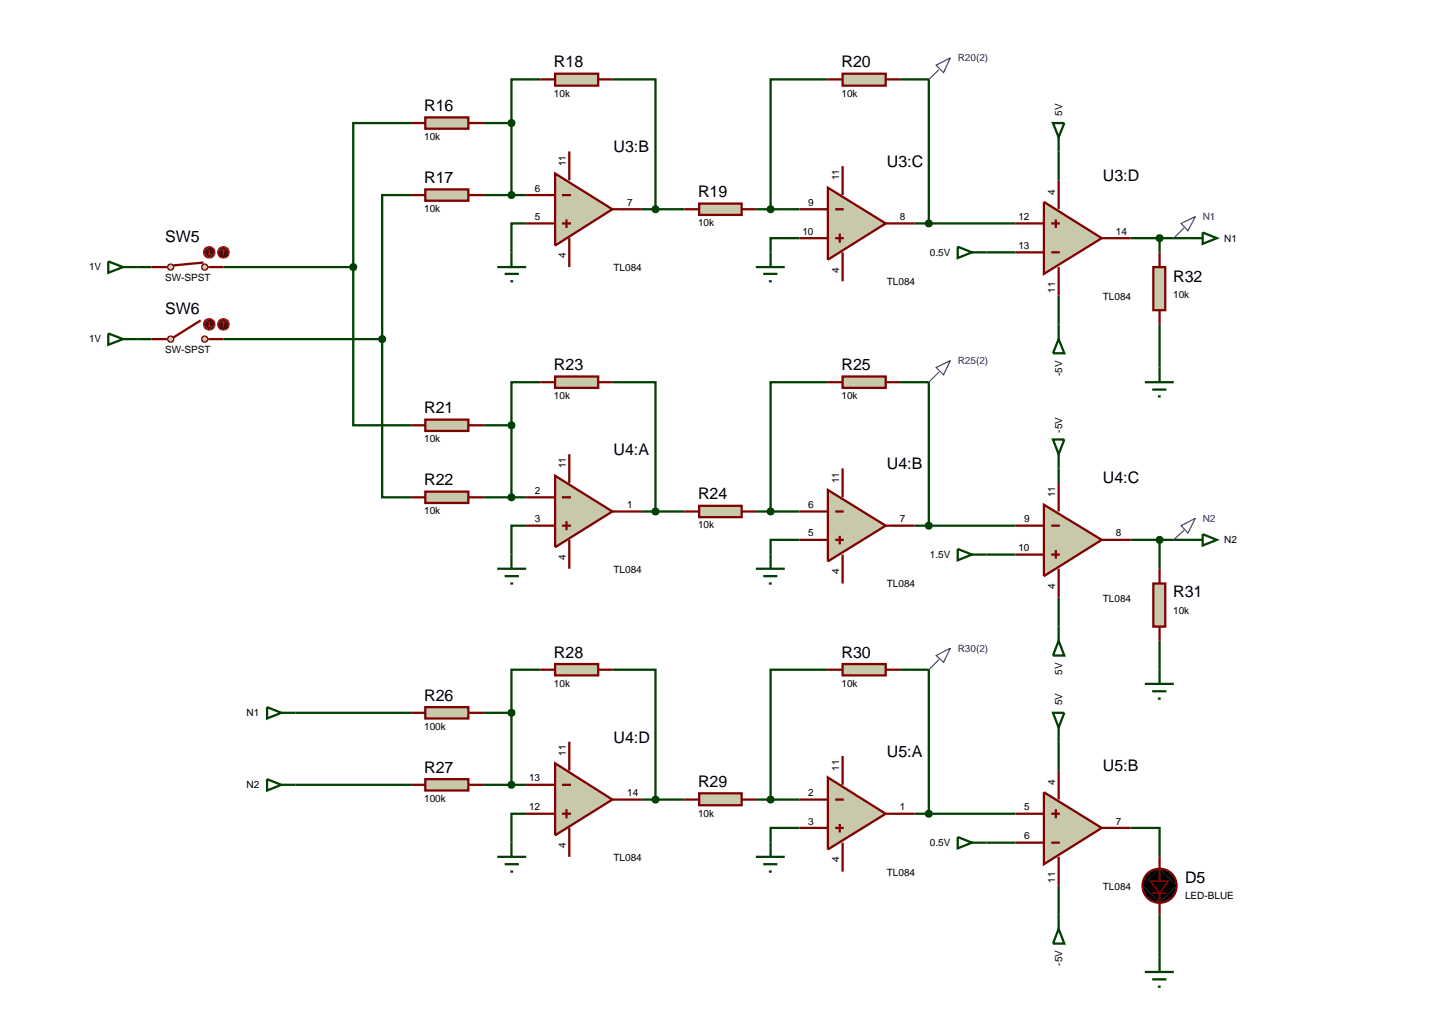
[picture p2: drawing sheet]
<svg xmlns="http://www.w3.org/2000/svg" width="257mm" height="180mm" viewBox="0 0 257 180" stroke-linecap="round" stroke-linejoin="round" font-family="sans-serif">
<g fill="none" stroke="#004000" stroke-width=".4">
<path d="M95.3 14h-5.1v7.7M108 14h7.6v22.9M146 14h-10.1v22.9M158.7 14h5.1v25.4M72.5 21.7h-10.2v25.4M72.5 34.4h-5.1v25.4M85.2 21.7h5M85.2 34.4h7.6M90.2 21.7v12.7M92.8 39.4h-2.6v5.1M113.1 36.9h7.6M133.3 36.9h7.7"/>
<path d="M161.3 39.4h17.8M186.7 26.7v5.1M19.1 46.1l2.6 1-2.6 1zM19.1 58.8l2.6 1-2.6 1zM21.7 47.1h5M21.7 59.8h5M39.4 47.1h22.9M39.4 59.8h28M62.3 47.1v27.9h10.2M67.4 59.8v27.9h5.1M141 42h-5.1v2.5M174 44.5h5.1"/>
<path d="M186.7 52.1v5.1M199.4 42h10.1M204.5 42v2.5M204.5 57.2v7.6M85.2 75h5M90.2 75v12.7M95.3 67.4h-5.1v7.6M108 67.4h7.6v22.8M146 67.4h-10.1v22.8M158.7 67.4h5.1v25.3M85.2 87.7h7.6M92.8 92.7h-2.6v5.1"/>
<path d="M113.1 90.2h7.6M133.3 90.2h7.7M141 95.2h-5.1v2.6M161.3 92.7h17.8M174 97.8h5.1M186.7 82.6v2.6M199.4 95.2h10.1M204.5 95.2v5.1M95.3 118.1h-5.1v7.6M108 118.1h7.6v22.9M146 118.1h-10.1v22.9M158.7 118.1h5.1v25.4"/>
<path d="M186.7 105.4v5.1M204.5 113v5.1M52.1 125.7h20.4M52.1 138.4h20.4M85.2 125.7h5M85.2 138.4h7.6M90.2 125.7v12.7M186.7 130.8v5.1M92.8 143.5h-2.6v5.1M113.1 141h7.6M133.3 141h7.7M141 146h-5.1v2.6"/>
<path d="M161.3 143.5h17.8M174 148.6h5.1M186.7 156.2v5.1M199.4 146h5.1v5.1M204.5 161.3v7.6"/>
</g>
<g fill="#c8c8aa" stroke="#800000" stroke-width=".3">
<path d="M35.7 46.8l.4-.2-.5 .5zM36.1 46.6l.4 .2 .1 .3zM36.1 47.6l.5-.5-.1 .3zM35.6 47.1l.5 .5-.3-.1z"/>
<path d="M29.8 46.7l.3-.1-.5 .5zM30.1 46.6l.4 .2 .1 .3zM30.1 47.6l.5-.5-.1 .3zM29.6 47.1l.5 .5-.3-.1z"/>
</g>
<g fill="#c8c8aa">
<path d="M36.1 46.6l.5 .5-.5 .5-.5-.5z"/>
<path d="M30.1 46.6l.5 .5-.5 .5-.5-.5z"/>
</g>
<path d="M26.7 47.1h2.8M35.9 46.3l-5.3 .5M36.7 47.1h2.7" fill="none" stroke="#800000" stroke-width=".4"/>
<path d="M36.2 43.8l.7-.3-1 1zM36.9 43.5a.94 .94 0 0 1 1 1zM36.9 45.5l1-1a.94 .94 0 0 1-1 1zM35.9 44.5l1 1a.94 .94 0 0 1-1-1z" fill="#400000" stroke="#f00" stroke-width=".2"/>
<path d="M36.9 43.5l1 1-1 1-1-1z" fill="#400000"/>
<path d="M36.7 44.8l.2 .2M36.9 44v1M37.2 44.8l-.3 .2" fill="none" stroke="#f00" stroke-width=".2"/>
<path d="M38.7 43.8l.7-.3-1 1zM39.4 43.5a.94 .94 0 0 1 1 1zM39.4 45.5l1-1a.94 .94 0 0 1-1 1zM38.4 44.5l1 1a.94 .94 0 0 1-1-1z" fill="#400000" stroke="#f00" stroke-width=".2"/>
<path d="M38.4 44.5l1-1 1 1-1 1z" fill="#400000"/>
<path d="M39.4 44l-.2 .3M39.4 44l.3 .3M39.4 44v1" fill="none" stroke="#f00" stroke-width=".2"/>
<g fill="#c8c8aa" stroke="#800000" stroke-width=".3">
<path d="M35.7 59.5l.4-.2-.5 .5zM36.1 59.3l.4 .2 .1 .3zM36.1 60.3l.5-.5-.1 .3zM35.6 59.8l.5 .5-.3-.1z"/>
<path d="M29.8 59.4l.3-.1-.5 .5zM30.1 59.3l.4 .2 .1 .3zM30.1 60.3l.5-.5-.1 .3zM29.6 59.8l.5 .5-.3-.1z"/>
</g>
<g fill="#c8c8aa">
<path d="M35.6 59.8l.5-.5 .5 .5-.5 .5z"/>
<path d="M30.1 59.3l.5 .5-.5 .5-.5-.5z"/>
</g>
<path d="M26.7 59.8h2.8M35.4 56.5l-4.8 3M36.7 59.8h2.7" fill="none" stroke="#800000" stroke-width=".4"/>
<path d="M36.2 56.5l.7-.3-1 1zM36.9 56.2a.94 .94 0 0 1 1 1zM36.9 58.2l1-1a.94 .94 0 0 1-1 1zM35.9 57.2l1 1a.94 .94 0 0 1-1-1z" fill="#400000" stroke="#f00" stroke-width=".2"/>
<path d="M36.9 56.2l1 1-1 1-1-1z" fill="#400000"/>
<path d="M36.7 57.5l.2 .2M36.9 56.7v1M37.2 57.5l-.3 .2" fill="none" stroke="#f00" stroke-width=".2"/>
<path d="M38.7 56.5l.7-.3-1 1zM39.4 56.2a.94 .94 0 0 1 1 1zM39.4 58.2l1-1a.94 .94 0 0 1-1 1zM38.4 57.2l1 1a.94 .94 0 0 1-1-1z" fill="#400000" stroke="#f00" stroke-width=".2"/>
<path d="M38.4 57.2l1-1 1 1-1 1z" fill="#400000"/>
<path d="M39.4 56.7l-.2 .3M39.4 56.7l.3 .3M39.4 56.7v1" fill="none" stroke="#f00" stroke-width=".2"/>
<path d="M97.9 30.6l10.1 6.3-10.1 6.4z" fill="#c8c8aa" stroke="#800000" stroke-width=".4"/>
<path d="M92.8 34.4h5.1M92.8 39.4h5.1M99.1 34.4h1.6M99.1 39.4h1.6M99.9 38.7v1.5M100.4 26.7v5.1M108 36.9h5.1M100.4 42v5.1" fill="none" stroke="#800000" stroke-width=".4"/>
<path d="M75 20.7h7.6v2h-7.6z" fill="#c8c8aa" stroke="#800000" stroke-width=".4"/>
<path d="M72.5 21.7h2.5M82.6 21.7h2.6" fill="none" stroke="#800000" stroke-width=".4"/>
<path d="M75 33.4h7.6v2h-7.6z" fill="#c8c8aa" stroke="#800000" stroke-width=".4"/>
<path d="M72.5 34.4h2.5M82.6 34.4h2.6" fill="none" stroke="#800000" stroke-width=".4"/>
<path d="M97.9 13h7.6v2.1h-7.6z" fill="#c8c8aa" stroke="#800000" stroke-width=".4"/>
<path d="M95.3 14h2.6M105.5 14h2.5" fill="none" stroke="#800000" stroke-width=".4"/>
<path d="M89.9 21.3l.3-.1-.5 .5zM90.2 21.2l.4 .2 .1 .3zM90.2 22.2l.5-.5-.1 .3zM89.7 21.7l.5 .5-.4-.2z" fill="#004000" stroke="#004000" stroke-width=".4"/>
<path d="M90.2 21.2l.5 .5-.5 .5-.5-.5z" fill="#004000"/>
<path d="M89.9 34l.3-.1-.5 .5zM90.2 33.9l.4 .2 .1 .3zM90.7 34.4l-.1 .3-.4 .2zM89.7 34.4l.5 .5-.4-.2z" fill="#004000" stroke="#004000" stroke-width=".4"/>
<path d="M90.2 33.9l.5 .5-.5 .5-.5-.5z" fill="#004000"/>
<path d="M87.7 47.1h5.1M89 48.3h2.5M90 49.6h.5M90.2 44.5v2.6" fill="none" stroke="#004000" stroke-width=".4"/>
<path d="M123.3 35.9h7.5v2h-7.5z" fill="#c8c8aa" stroke="#800000" stroke-width=".4"/>
<path d="M120.7 36.9h2.6M130.8 36.9h2.5" fill="none" stroke="#800000" stroke-width=".4"/>
<path d="M148.6 13h7.6v2.1h-7.6z" fill="#c8c8aa" stroke="#800000" stroke-width=".4"/>
<path d="M146 14h2.6M156.2 14h2.5" fill="none" stroke="#800000" stroke-width=".4"/>
<path d="M115.3 36.5l.3-.1-.5 .5zM115.6 36.4l.4 .2 .1 .3zM116.1 36.9l-.1 .3-.4 .2zM115.1 36.9l.5 .5-.4-.2z" fill="#004000" stroke="#004000" stroke-width=".4"/>
<path d="M115.1 36.9l.5-.5 .5 .5-.5 .5z" fill="#004000"/>
<path d="M146 33.1l10.2 6.3-10.2 6.4z" fill="#c8c8aa" stroke="#800000" stroke-width=".4"/>
<path d="M141 36.9h5M147.3 36.9h1.5M148.6 29.3v5.1M156.2 39.4h5.1M141 42h5M147.3 42h1.5M148.1 41.2v1.6M148.6 44.5v5.1" fill="none" stroke="#800000" stroke-width=".4"/>
<path d="M135.5 36.6l.4-.2-.5 .5zM135.9 36.4l.3 .1 .2 .4zM136.4 36.9l-.1 .3-.4 .2zM135.4 36.9l.5 .5-.4-.2z" fill="#004000" stroke="#004000" stroke-width=".4"/>
<path d="M135.4 36.9l.5-.5 .5 .5-.5 .5z" fill="#004000"/>
<path d="M133.3 47.1h5.1M134.6 48.3h2.5M135.6 49.6h.5M135.9 44.5v2.6" fill="none" stroke="#004000" stroke-width=".4"/>
<path d="M165.1 11.5l2.5-1.3-1.2 2.6zM165.6 12.3l-1.8 1.7" fill="none" stroke="#0000c0" stroke-width=".2"/>
<path d="M184.1 35.6l10.2 6.4-10.2 6.3z" fill="#c8c8aa" stroke="#800000" stroke-width=".4"/>
<path d="M179.1 39.4h5M185.4 39.4h1.5M186.2 38.7v1.5M186.7 31.8v5.1M179.1 44.5h5M185.4 44.5h1.5M186.7 47.1v5M194.3 42h5.1" fill="none" stroke="#800000" stroke-width=".4"/>
<path d="M163.5 39l.3-.1-.5 .5zM163.8 38.9l.3 .1 .2 .4zM164.3 39.4l-.2 .4-.3 .1zM163.3 39.4l.5 .5-.4-.2z" fill="#004000" stroke="#004000" stroke-width=".4"/>
<path d="M163.3 39.4l.5-.5 .5 .5-.5 .5z" fill="#004000"/>
<path d="M185.7 21.7h2l-1 2.5zM186.7 24.2v2.5M168.9 43.5l2.5 1-2.5 1zM171.4 44.5h2.6M186.7 59.8l1 2.5h-2zM186.7 57.2v2.6M201.9 67.4h5.1M203.2 68.7h2.5M204.2 69.9h.5M204.5 64.8v2.6" fill="none" stroke="#004000" stroke-width=".4"/>
<path d="M97.9 83.9l10.1 6.3-10.1 6.3z" fill="#c8c8aa" stroke="#800000" stroke-width=".4"/>
<path d="M92.8 87.7h5.1M92.8 92.7h5.1M99.1 87.7h1.6M99.1 92.7h1.6M99.9 91.9v1.6M100.4 80.1v5.1M100.4 95.2v5.1M108 90.2h5.1" fill="none" stroke="#800000" stroke-width=".4"/>
<path d="M75 74h7.6v2h-7.6z" fill="#c8c8aa" stroke="#800000" stroke-width=".4"/>
<path d="M72.5 75h2.5M82.6 75h2.6" fill="none" stroke="#800000" stroke-width=".4"/>
<path d="M75 86.7h7.6v2h-7.6z" fill="#c8c8aa" stroke="#800000" stroke-width=".4"/>
<path d="M72.5 87.7h2.5M82.6 87.7h2.6" fill="none" stroke="#800000" stroke-width=".4"/>
<path d="M97.9 66.4h7.6v2h-7.6z" fill="#c8c8aa" stroke="#800000" stroke-width=".4"/>
<path d="M95.3 67.4h2.6M105.5 67.4h2.5" fill="none" stroke="#800000" stroke-width=".4"/>
<path d="M89.8 74.7l.4-.2-.5 .5zM90.2 74.5l.3 .1 .2 .4zM90.7 75l-.1 .3-.4 .2zM89.7 75l.5 .5-.4-.2z" fill="#004000" stroke="#004000" stroke-width=".4"/>
<path d="M90.2 74.5l.5 .5-.5 .5-.5-.5z" fill="#004000"/>
<path d="M89.8 87.4l.4-.2-.5 .5zM90.2 87.2l.3 .1 .2 .4zM90.7 87.7l-.1 .3-.4 .2zM89.7 87.7l.5 .5-.4-.2z" fill="#004000" stroke="#004000" stroke-width=".4"/>
<path d="M89.7 87.7l.5-.5 .5 .5-.5 .5z" fill="#004000"/>
<path d="M90.2 97.8v2.5M87.7 100.3h5.1M89 101.6h2.5M90 102.9h.5" fill="none" stroke="#004000" stroke-width=".4"/>
<path d="M123.3 89.2h7.5v2h-7.5z" fill="#c8c8aa" stroke="#800000" stroke-width=".4"/>
<path d="M120.7 90.2h2.6M130.8 90.2h2.5" fill="none" stroke="#800000" stroke-width=".4"/>
<path d="M148.6 66.4h7.6v2h-7.6z" fill="#c8c8aa" stroke="#800000" stroke-width=".4"/>
<path d="M146 67.4h2.6M156.2 67.4h2.5" fill="none" stroke="#800000" stroke-width=".4"/>
<path d="M115.3 89.8l.3-.1-.5 .5zM115.6 89.7l.3 .1 .2 .4zM116.1 90.2l-.2 .4-.3 .1zM115.1 90.2l.5 .5-.3-.1z" fill="#004000" stroke="#004000" stroke-width=".4"/>
<path d="M115.1 90.2l.5-.5 .5 .5-.5 .5z" fill="#004000"/>
<path d="M146 86.4l10.2 6.3-10.2 6.3z" fill="#c8c8aa" stroke="#800000" stroke-width=".4"/>
<path d="M141 90.2h5M141 95.2h5M147.3 90.2h1.5M147.3 95.2h1.5M148.1 94.5v1.5M148.6 82.6v5.1M148.6 97.8v5.1M156.2 92.7h5.1" fill="none" stroke="#800000" stroke-width=".4"/>
<path d="M135.6 89.8l.3-.1-.5 .5zM135.9 89.7l.3 .1 .2 .4zM135.9 90.7l.5-.5-.2 .4zM135.4 90.2l.5 .5-.3-.1z" fill="#004000" stroke="#004000" stroke-width=".4"/>
<path d="M135.4 90.2l.5-.5 .5 .5-.5 .5z" fill="#004000"/>
<path d="M135.9 97.8v2.5M133.3 100.3h5.1M134.6 101.6h2.5M135.6 102.9h.5" fill="none" stroke="#004000" stroke-width=".4"/>
<path d="M165.1 64.8l2.5-1.2-1.2 2.5zM165.6 65.6l-1.8 1.8" fill="none" stroke="#0000c0" stroke-width=".2"/>
<path d="M184.1 89l10.2 6.2-10.2 6.4z" fill="#c8c8aa" stroke="#800000" stroke-width=".4"/>
<path d="M179.1 92.7h5M179.1 97.8h5M185.4 92.7h1.5M185.4 97.8h1.5M186.2 97v1.5M186.7 85.2v5M194.3 95.2h5.1M186.7 100.3v5.1" fill="none" stroke="#800000" stroke-width=".4"/>
<path d="M168.9 96.8l2.5 1-2.5 1zM171.4 97.8h2.6M204.5 118.1v2.5M201.9 120.6h5.1M203.2 121.9h2.5M204.2 123.2h.5" fill="none" stroke="#004000" stroke-width=".4"/>
<path d="M163.5 92.3l.3-.1-.5 .5zM163.8 92.2l.4 .2 .1 .3zM164.3 92.7l-.2 .4-.3 .1zM163.3 92.7l.5 .5-.3-.1z" fill="#004000" stroke="#004000" stroke-width=".4"/>
<path d="M163.8 92.2l.5 .5-.5 .5-.5-.5z" fill="#004000"/>
<path d="M185.7 77.5h2l-1 2.6zM186.7 80.1v2.5M186.7 113l1 2.6h-2zM186.7 110.5v2.5M47.1 124.7l2.5 1-2.5 1zM47.1 137.4l2.5 1-2.5 1zM49.6 125.7h2.5M49.6 138.4h2.5" fill="none" stroke="#004000" stroke-width=".4"/>
<path d="M97.9 134.6l10.1 6.4-10.1 6.3z" fill="#c8c8aa" stroke="#800000" stroke-width=".4"/>
<path d="M92.8 138.4h5.1M99.1 138.4h1.6M100.4 130.8v5.1M92.8 143.5h5.1M99.1 143.5h1.6M99.9 142.7v1.6M100.4 146v5.1M108 141h5.1" fill="none" stroke="#800000" stroke-width=".4"/>
<path d="M75 124.7h7.6v2h-7.6z" fill="#c8c8aa" stroke="#800000" stroke-width=".4"/>
<path d="M72.5 125.7h2.5M82.6 125.7h2.6" fill="none" stroke="#800000" stroke-width=".4"/>
<path d="M75 137.4h7.6v2h-7.6z" fill="#c8c8aa" stroke="#800000" stroke-width=".4"/>
<path d="M72.5 138.4h2.5M82.6 138.4h2.6" fill="none" stroke="#800000" stroke-width=".4"/>
<path d="M97.9 117.1h7.6v2h-7.6z" fill="#c8c8aa" stroke="#800000" stroke-width=".4"/>
<path d="M95.3 118.1h2.6M105.5 118.1h2.5" fill="none" stroke="#800000" stroke-width=".4"/>
<path d="M89.8 125.4l.4-.2-.5 .5zM90.2 125.2l.4 .2 .1 .3zM90.7 125.7l-.2 .4-.3 .1zM89.7 125.7l.5 .5-.3-.1z" fill="#004000" stroke="#004000" stroke-width=".4"/>
<path d="M90.2 125.2l.5 .5-.5 .5-.5-.5z" fill="#004000"/>
<path d="M89.8 138.1l.4-.2-.5 .5zM90.2 137.9l.4 .2 .1 .3zM90.7 138.4l-.2 .4-.3 .1zM89.7 138.4l.5 .5-.4-.2z" fill="#004000" stroke="#004000" stroke-width=".4"/>
<path d="M90.2 137.9l.5 .5-.5 .5-.5-.5z" fill="#004000"/>
<path d="M87.7 151.1h5.1M89 152.4h2.5M90 153.7h.5M90.2 148.6v2.5" fill="none" stroke="#004000" stroke-width=".4"/>
<path d="M123.3 139.9h7.5v2.1h-7.5z" fill="#c8c8aa" stroke="#800000" stroke-width=".4"/>
<path d="M120.7 141h2.6M130.8 141h2.5" fill="none" stroke="#800000" stroke-width=".4"/>
<path d="M148.6 117.1h7.6v2h-7.6z" fill="#c8c8aa" stroke="#800000" stroke-width=".4"/>
<path d="M146 118.1h2.6M156.2 118.1h2.5" fill="none" stroke="#800000" stroke-width=".4"/>
<path d="M115.3 140.6l.3-.1-.5 .5zM115.6 140.5l.3 .1 .2 .4zM116.1 141l-.2 .4-.3 .1zM115.1 141l.5 .5-.3-.1z" fill="#004000" stroke="#004000" stroke-width=".4"/>
<path d="M115.6 140.5l.5 .5-.5 .5-.5-.5z" fill="#004000"/>
<path d="M146 137.1l10.2 6.4-10.2 6.3z" fill="#c8c8aa" stroke="#800000" stroke-width=".4"/>
<path d="M148.6 133.3v5.1M141 141h5M141 146h5M147.3 141h1.5M147.3 146h1.5M148.1 145.3v1.5M148.6 148.6v5.1M156.2 143.5h5.1" fill="none" stroke="#800000" stroke-width=".4"/>
<path d="M135.6 140.6l.3-.1-.5 .5zM135.9 140.5l.3 .1 .2 .4zM135.9 141.5l.5-.5-.2 .4zM135.4 141l.5 .5-.3-.1z" fill="#004000" stroke="#004000" stroke-width=".4"/>
<path d="M135.9 140.5l.5 .5-.5 .5-.5-.5z" fill="#004000"/>
<path d="M133.3 151.1h5.1M134.6 152.4h2.5M135.6 153.7h.5M135.9 148.6v2.5" fill="none" stroke="#004000" stroke-width=".4"/>
<path d="M165.1 115.6l2.5-1.3-1.2 2.5zM165.6 116.3l-1.8 1.8" fill="none" stroke="#0000c0" stroke-width=".2"/>
<path d="M184.1 139.7l10.2 6.3-10.2 6.4z" fill="#c8c8aa" stroke="#800000" stroke-width=".4"/>
<path d="M186.7 135.9v5.1M179.1 148.6h5M179.1 143.5h5M185.4 148.6h1.5M185.4 143.5h1.5M186.2 142.7v1.6M186.7 151.1v5.1M194.3 146h5.1" fill="none" stroke="#800000" stroke-width=".4"/>
<path d="M163.5 143.1l.3-.1-.5 .5zM163.8 143l.4 .2 .1 .3zM164.3 143.5l-.2 .4-.3 .1zM163.3 143.5l.5 .5-.3-.1z" fill="#004000" stroke="#004000" stroke-width=".4"/>
<path d="M163.8 143l.5 .5-.5 .5-.5-.5z" fill="#004000"/>
<path d="M209.5 42h2.6M212.1 41l2.5 1-2.5 1zM209.5 95.2h2.6M212.1 94.2l2.5 1-2.5 1zM168.9 147.6l2.5 1-2.5 1zM171.4 148.6h2.6M201.9 171.4h5.1M203.2 172.7h2.5M204.2 174h.5M204.5 168.9v2.5" fill="none" stroke="#004000" stroke-width=".4"/>
<path d="M202.6 153.8l1.2-.5 .7-.1-3 3a2.97 2.97 0 0 1 1.1-2.4zM204.5 153.2a2.95 2.95 0 0 1 3 3zM204.5 159.2l3-3a2.95 2.95 0 0 1-3 3zM201.5 156.2l3 3a2.95 2.95 0 0 1-3-3z" fill="#000" stroke="#800000" stroke-width=".4"/>
<path d="M204.5 153.2l3 3-3 3-3-3z" fill="#000"/>
<path d="M203.2 157.5h2.5" fill="none" stroke="#800000" stroke-width=".3"/>
<path d="M204.5 151.1v4.3M204.5 157.5v3.8" fill="none" stroke="#800000" stroke-width=".4"/>
<path d="M202.9 155.4h3.1l-1.5 2.1z" fill="#000" stroke="#800000" stroke-width=".3"/>
<path d="M204.1 41.7l.4-.2-.5 .5zM204.5 41.5l.4 .2 .1 .3zM204.5 42.5l.5-.5-.1 .3zM204 42l.5 .5-.4-.2z" fill="#004000" stroke="#004000" stroke-width=".4"/>
<path d="M204.5 41.5l.5 .5-.5 .5-.5-.5z" fill="#004000"/>
<path d="M204.2 94.8l.3-.1-.5 .5zM204.5 94.7l.4 .2 .1 .3zM205 95.2l-.1 .3-.4 .2zM204 95.2l.5 .5-.4-.2z" fill="#004000" stroke="#004000" stroke-width=".4"/>
<path d="M204.5 94.7l.5 .5-.5 .5-.5-.5z" fill="#004000"/>
<path d="M185.7 125.7h2l-1 2.6zM186.7 128.3v2.5M186.7 163.8l1 2.6h-2zM186.7 161.3v2.5" fill="none" stroke="#004000" stroke-width=".4"/>
<path d="M208.3 39.4l2.5-1.2-1.3 2.5zM208.8 40.2l-1.8 1.8M208.3 92.7l2.5-1.3-1.3 2.6zM208.8 93.5l-1.8 1.7" fill="none" stroke="#0000c0" stroke-width=".2"/>
<path d="M203.4 102.9h2.1v7.6h-2.1z" fill="#c8c8aa" stroke="#800000" stroke-width=".4"/>
<path d="M204.5 100.3v2.6M204.5 110.5v2.5" fill="none" stroke="#800000" stroke-width=".4"/>
<path d="M203.4 47.1h2.1v7.6h-2.1z" fill="#c8c8aa" stroke="#800000" stroke-width=".4"/>
<path d="M204.5 44.5v2.6M204.5 54.7v2.5" fill="none" stroke="#800000" stroke-width=".4"/>
<path d="M62 46.7l.3-.1-.5 .5zM62.3 46.6l.4 .2 .1 .3zM62.3 47.6l.5-.5-.2 .4zM61.8 47.1l.5 .5-.4-.2z" fill="#004000" stroke="#004000" stroke-width=".4"/>
<path d="M62.3 46.6l.5 .5-.5 .5-.5-.5z" fill="#004000"/>
<path d="M67.1 59.4l.3-.1-.5 .5zM67.4 59.3l.3 .1 .2 .4zM67.4 60.3l.5-.5-.2 .4zM66.9 59.8l.5 .5-.4-.2z" fill="#004000" stroke="#004000" stroke-width=".4"/>
<path d="M67.4 59.3l.5 .5-.5 .5-.5-.5z" fill="#004000"/>
<g font-size="2.8">
<text x="97.7" y="11.9">R18</text>
<text x="148.4" y="11.9">R20</text>
<text x="74.8" y="19.6">R16</text>
<text x="108.2" y="26.9">U3:B</text>
<text x="156.4" y="29.5">U3:C</text>
<text x="74.8" y="32.3">R17</text>
<text x="123.1" y="34.8">R19</text>
<text x="194.5" y="32">U3:D</text>
<text x="29.1" y="42.7">SW5</text>
<text x="206.9" y="49.7">R32</text>
<text x="29.1" y="55.4">SW6</text>
<text x="97.7" y="65.3">R23</text>
<text x="148.4" y="65.3">R25</text>
<text x="74.8" y="72.9">R21</text>
<text x="108.2" y="80.3">U4:A</text>
<text x="156.4" y="82.8">U4:B</text>
<text x="74.8" y="85.6">R22</text>
<text x="123.1" y="88.1">R24</text>
<text x="194.5" y="85.3">U4:C</text>
<text x="206.9" y="105.4">R31</text>
<text x="97.7" y="116">R28</text>
<text x="148.4" y="116">R30</text>
<text x="74.8" y="123.6">R26</text>
<text x="108.2" y="131">U4:D</text>
<text x="74.8" y="136.3">R27</text>
<text x="156.4" y="133.5">U5:A</text>
<text x="194.5" y="136">U5:B</text>
<text x="123.1" y="138.8">R29</text>
<text x="209" y="155.7">D5</text>
</g>
<g font-size="1.8" fill="#0000c0">
<text x="168.9" y="10.8">R20(2)</text>
<text x="212.1" y="38.8">N1</text>
<text x="168.9" y="64.2">R25(2)</text>
<text x="212.1" y="92">N2</text>
<text x="168.9" y="114.9">R30(2)</text>
</g>
<g font-size="1.8">
<text x="97.7" y="17.1">10k</text>
<text x="148.4" y="17.1">10k</text>
<text x="187.3" y="20.4" transform="rotate(-90 187.3 20.4)">5V</text>
<text x="74.8" y="24.7">10k</text>
<text x="99.8" y="29.3" transform="rotate(-90 99.8 29.3)">11</text>
<text x="94.3" y="33.8">6</text>
<text x="148" y="31.8" transform="rotate(-90 148 31.8)">11</text>
<text x="186.1" y="34.4" transform="rotate(-90 186.1 34.4)">4</text>
<text x="74.8" y="37.4">10k</text>
<text x="94.3" y="38.8">5</text>
<text x="110.6" y="36.3">7</text>
<text x="123.1" y="39.9">10k</text>
<text x="141.5" y="41.4">10</text>
<text x="142.5" y="36.3">9</text>
<text x="158.7" y="38.8">8</text>
<text x="179.6" y="38.8">12</text>
<text x="196.8" y="41.4">14</text>
<text x="15.7" y="47.7">1V</text>
<text x="99.8" y="45.5" transform="rotate(-90 99.8 45.5)">4</text>
<text x="108.2" y="47.8">TL084</text>
<text x="164" y="45.1">0.5V</text>
<text x="179.6" y="43.9">13</text>
<text x="215.9" y="42.6">N1</text>
<text x="29.1" y="49.6">SW-SPST</text>
<text x="148" y="48.1" transform="rotate(-90 148 48.1)">4</text>
<text x="156.4" y="50.3">TL084</text>
<text x="186.1" y="51.6" transform="rotate(-90 186.1 51.6)">11</text>
<text x="194.5" y="52.9">TL084</text>
<text x="206.9" y="52.5">10k</text>
<text x="15.7" y="60.4">1V</text>
<text x="29.1" y="62.3">SW-SPST</text>
<text x="97.7" y="70.4">10k</text>
<text x="148.4" y="70.4">10k</text>
<text x="187.3" y="66.3" transform="rotate(-90 187.3 66.3)">-5V</text>
<text x="74.8" y="78">10k</text>
<text x="187.3" y="76.3" transform="rotate(-90 187.3 76.3)">-5V</text>
<text x="99.8" y="82.6" transform="rotate(-90 99.8 82.6)">11</text>
<text x="94.3" y="87.1">2</text>
<text x="110.6" y="89.6">1</text>
<text x="142.5" y="89.6">6</text>
<text x="148" y="85.2" transform="rotate(-90 148 85.2)">11</text>
<text x="186.1" y="87.7" transform="rotate(-90 186.1 87.7)">11</text>
<text x="74.8" y="90.7">10k</text>
<text x="94.3" y="92.1">3</text>
<text x="123.1" y="93.2">10k</text>
<text x="142.5" y="94.6">5</text>
<text x="158.7" y="92.1">7</text>
<text x="180.6" y="92.1">9</text>
<text x="196.8" y="94.6">8</text>
<text x="215.9" y="95.8">N2</text>
<text x="99.8" y="98.8" transform="rotate(-90 99.8 98.8)">4</text>
<text x="108.2" y="101">TL084</text>
<text x="148" y="101.3" transform="rotate(-90 148 101.3)">4</text>
<text x="164" y="98.4">1.5V</text>
<text x="179.6" y="97.2">10</text>
<text x="156.4" y="103.6">TL084</text>
<text x="186.1" y="103.9" transform="rotate(-90 186.1 103.9)">4</text>
<text x="194.5" y="106.1">TL084</text>
<text x="206.9" y="108.3">10k</text>
<text x="187.3" y="119" transform="rotate(-90 187.3 119)">5V</text>
<text x="97.7" y="121.1">10k</text>
<text x="148.4" y="121.1">10k</text>
<text x="187.3" y="124.4" transform="rotate(-90 187.3 124.4)">5V</text>
<text x="43.5" y="126.3">N1</text>
<text x="74.8" y="128.7">100k</text>
<text x="93.3" y="137.8">13</text>
<text x="99.8" y="133.3" transform="rotate(-90 99.8 133.3)">11</text>
<text x="148" y="135.9" transform="rotate(-90 148 135.9)">11</text>
<text x="43.5" y="139">N2</text>
<text x="74.8" y="141.4">100k</text>
<text x="93.3" y="142.9">12</text>
<text x="110.6" y="140.4">14</text>
<text x="123.1" y="144">10k</text>
<text x="142.5" y="140.4">2</text>
<text x="158.7" y="142.9">1</text>
<text x="180.6" y="142.9">5</text>
<text x="186.1" y="138.4" transform="rotate(-90 186.1 138.4)">4</text>
<text x="99.8" y="149.6" transform="rotate(-90 99.8 149.6)">4</text>
<text x="142.5" y="145.4">3</text>
<text x="164" y="149.2">0.5V</text>
<text x="180.6" y="148">6</text>
<text x="196.8" y="145.4">7</text>
<text x="108.2" y="151.8">TL084</text>
<text x="148" y="152.1" transform="rotate(-90 148 152.1)">4</text>
<text x="156.4" y="154.4">TL084</text>
<text x="186.1" y="155.7" transform="rotate(-90 186.1 155.7)">11</text>
<text x="194.5" y="156.9">TL084</text>
<text x="209" y="158.5">LED-BLUE</text>
<text x="187.3" y="170.3" transform="rotate(-90 187.3 170.3)">-5V</text>
</g>
</svg>
